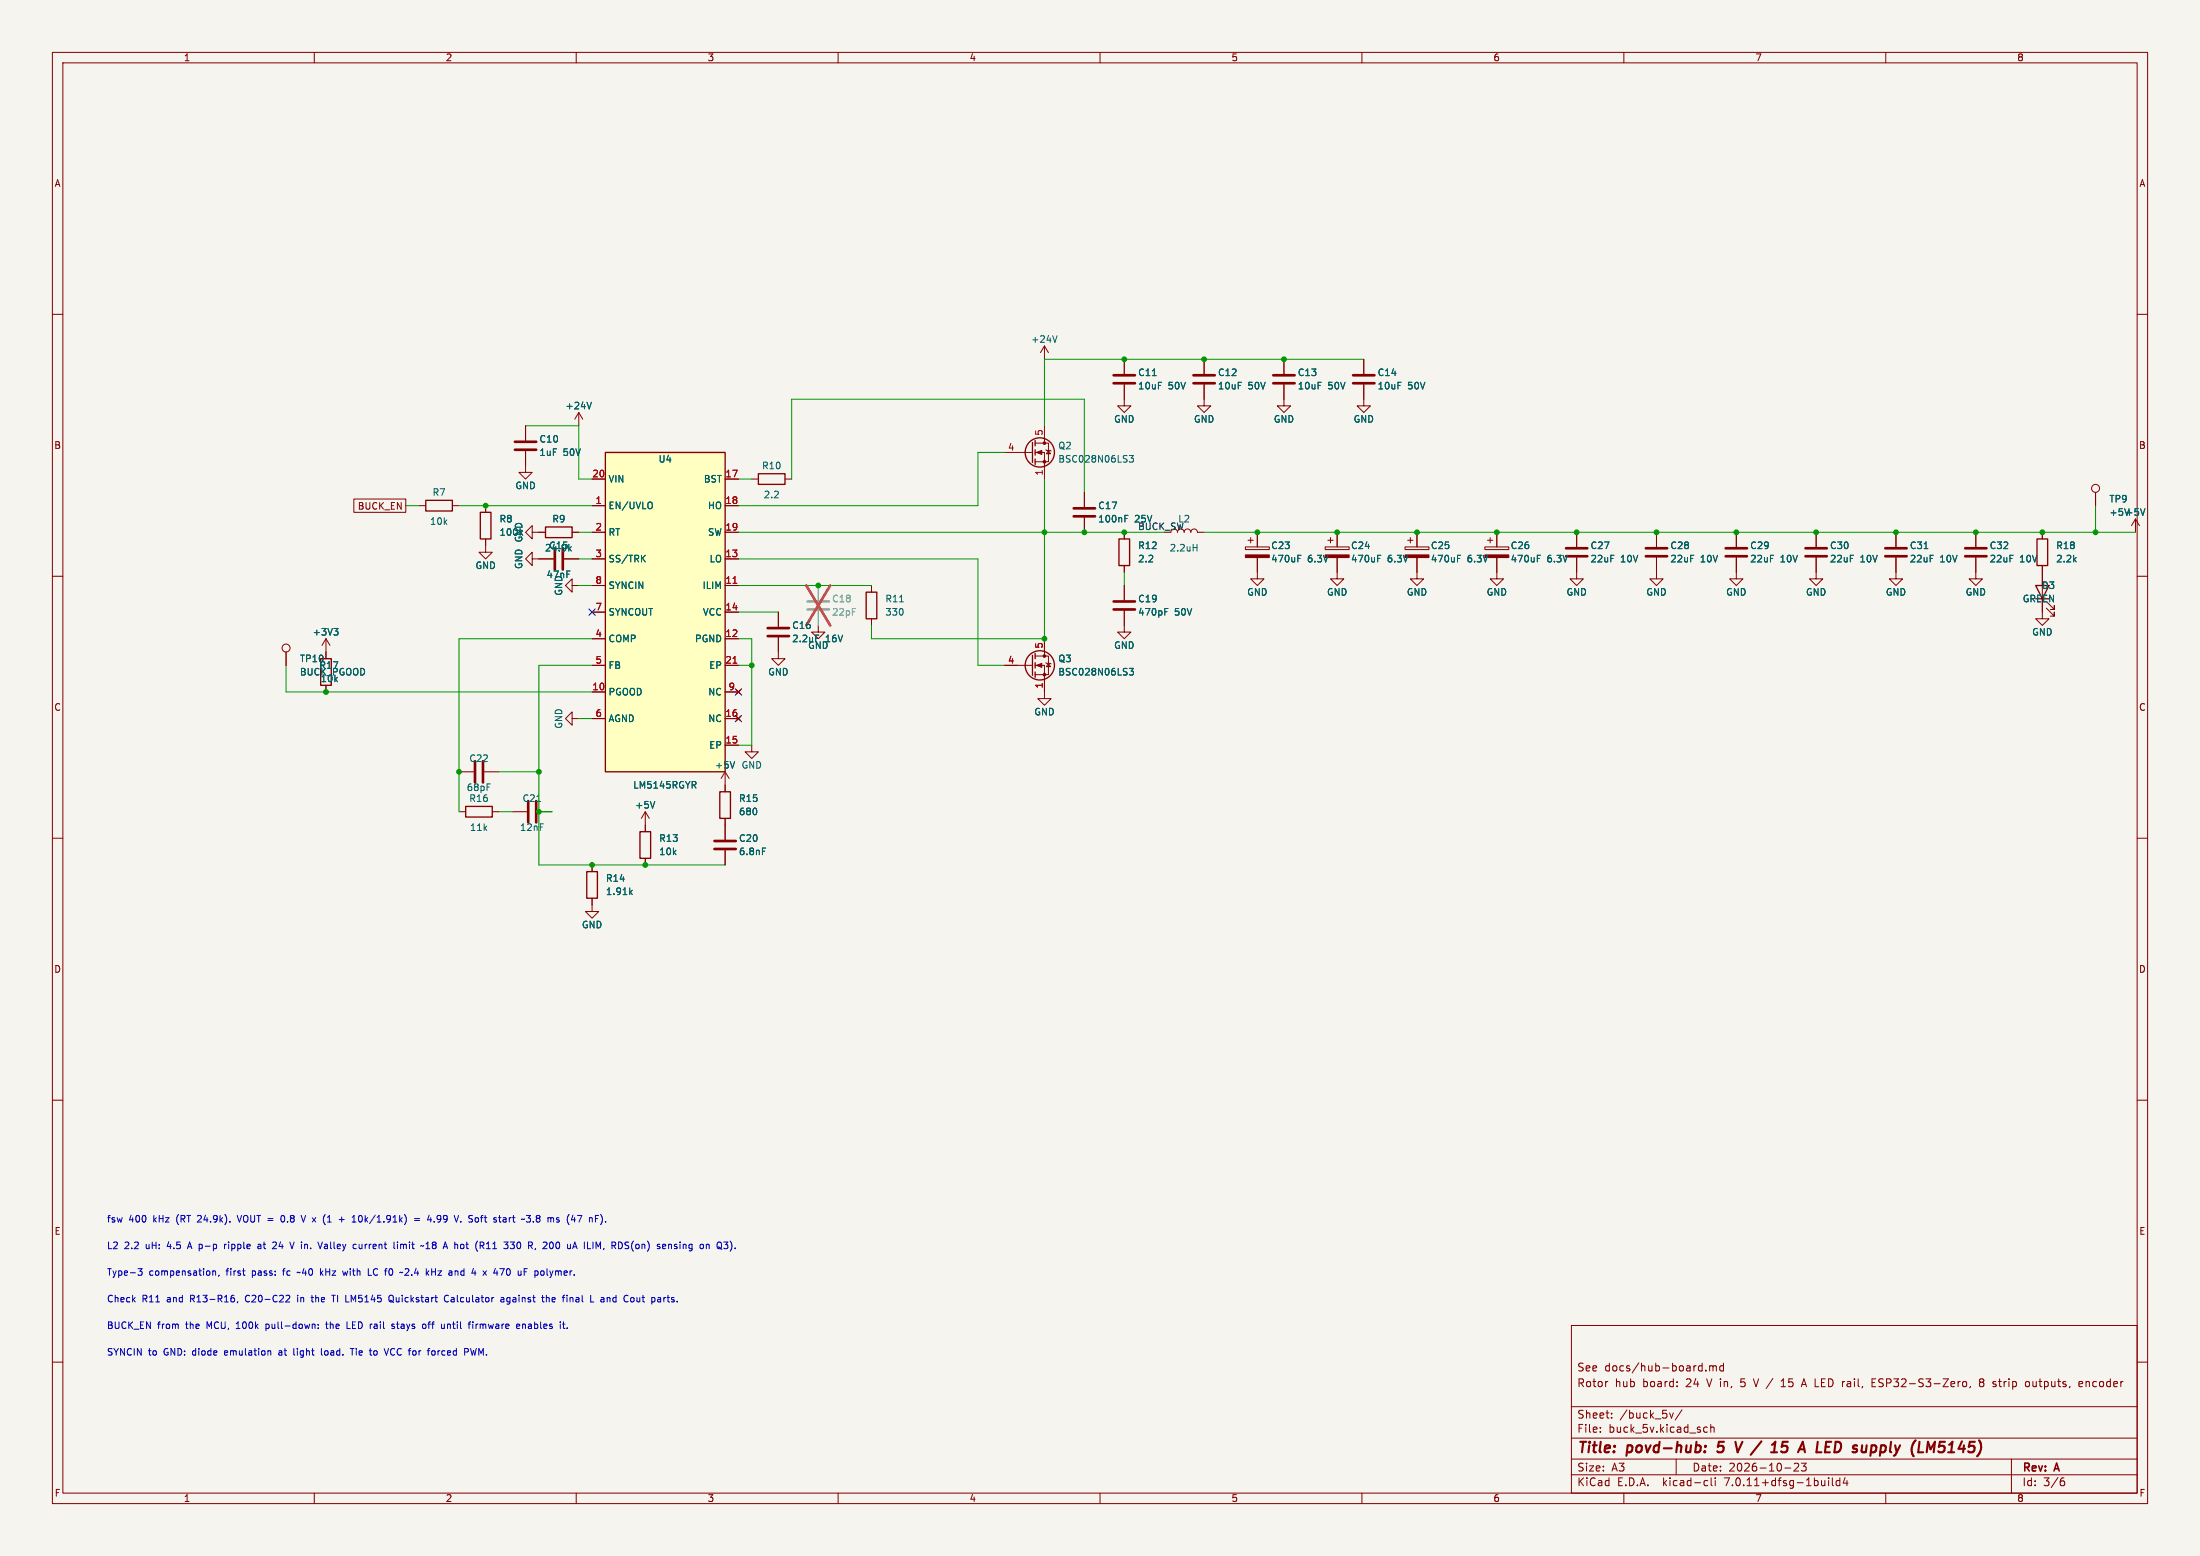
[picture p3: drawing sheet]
<svg xmlns="http://www.w3.org/2000/svg" width="420mm" height="297mm" viewBox="0 0 420 297" stroke-linecap="round" stroke-linejoin="round" font-family="sans-serif">
<path d="M0 0h420v297h-420z" fill="#f5f4ef" stroke="#f5f4ef" stroke-width=".19"/>
<g fill="none" stroke="#840000" stroke-width=".19">
<path d="M10 10h400v277h-400zM12 12h396v273h-396zM60 10v2M110 10v2M160 10v2M210 10v2M260 10v2M310 10v2M360 10v2M10 60h2M408 60h2M110.5 78.7l-.8 1.3"/>
<path d="M110.5 78.7v2.6M110.5 78.7l.8 1.3M199.4 66l-.8 1.3M199.4 66v2.6M199.4 66l.8 1.3M214.6 73.4v4.1h1.3l-1.3 1.2-1.2-1.2h1.2M214.6 68.6v2.8M229.9 73.4v4.1h1.2l-1.2 1.2-1.3-1.2h1.3M229.9 68.6v2.8M245.1 73.4v4.1h1.3l-1.3 1.2-1.3-1.2h1.3M245.1 68.6v2.8M260.3 73.4v4.1h1.3l-1.3 1.2-1.2-1.2h1.2"/>
<path d="M260.3 68.6v2.8M67.5 95.2h10v2.6h-10zM80 96.5h1.3M86.4 96.5h1.2M92.7 96.5v1.3M100.3 86.1v4.1h1.3l-1.3 1.2-1.2-1.2h1.2M100.3 81.3v2.8M113 96.5h2.6M113 91.4h2.6M138.4 96.5h2.6M138.4 91.4h2.6M143.5 91.4h1.3"/>
<path d="M149.9 91.4h1.2M191.8 86.4h5.3M197.6 86.4h1.8v5M197.6 84.6h2.6v3.5h-2.6M199.4 81.3v3.3M199.6 85.9l1.1 .2M200.2 86l.3 .6h-.7zM207 94v2.8M207 98.8v2.8M400 94v2.5M407.7 99.1l-.8 1.2M407.7 99.1v2.5"/>
<path d="M407.7 99.1l.7 1.2M10 110h2M92.7 102.9v2.5h1.3l-1.3 1.3-1.3-1.3h1.3M101.6 106.7v-1.3l-1.3 1.3 1.3 1.3v-1.3h4.1M101.6 101.6v-1.3l-1.3 1.3 1.3 1.3v-1.3h2.5M107.7 106.7h2.8M109.2 111.8v-1.3l-1.3 1.3 1.3 1.2v-1.2h1.3M109.2 101.6h1.3M113 111.8h2.6M113 106.7h2.6M113 116.8h2.6M113 101.6h2.6"/>
<path d="M138.4 111.8h2.6M138.4 106.7h2.6M138.4 116.8h2.6M138.4 101.6h2.6M148.6 116.8v2.8M156.2 119.4v1.3h1.3l-1.3 1.2-1.3-1.2h1.3M166.4 111.8v1.2M166.4 118.1v1.3M214.6 116.6v4.1h1.3l-1.3 1.2-1.2-1.2h1.2M214.6 101.6v1.3M214.6 108v1.2M214.6 111.8v2.8"/>
<path d="M226.1 101.6a.64 .64 0 0 1 .6-.6 .64 .64 0 0 1 .6 .6 .64 .64 0 0 1 .7-.6 .64 .64 0 0 1 .6 .6h1.3M237.7 104.4h4.6v.5h-4.6zM238.3 103.1h1M238.8 102.6v1M240 106.4v4.1h1.3l-1.3 1.3-1.2-1.3h1.2M240 101.6v2.8M253 104.4h4.6v.5h-4.6zM253.5 103.1h1M254 102.6v1M255.3 106.4v4.1h1.2l-1.2 1.3-1.3-1.3h1.3M255.3 101.6v2.8M268.2 104.4h4.6v.5h-4.6z"/>
<path d="M268.7 103.1h1M269.2 102.6v1M270.5 106.4v4.1h1.3l-1.3 1.3-1.3-1.3h1.3M270.5 101.6v2.8M283.5 104.4h4.5v.5h-4.5zM284 103.1h1M284.5 102.6v1M285.7 106.4v4.1h1.3l-1.3 1.3-1.2-1.3h1.2M285.7 101.6v2.8M301 106.4v4.1h1.3l-1.3 1.3-1.3-1.3h1.3M301 101.6v2.8M316.2 106.4v4.1h1.3l-1.3 1.3-1.2-1.3h1.2"/>
<path d="M316.2 101.6v2.8M331.5 106.4v4.1h1.2l-1.2 1.3-1.3-1.3h1.3M331.5 101.6v2.8M346.7 106.4v4.1h1.3l-1.3 1.3-1.3-1.3h1.3M346.7 101.6v2.8M361.9 106.4v4.1h1.3l-1.3 1.3-1.2-1.3h1.2M361.9 101.6v2.8M377.2 106.4v4.1h1.3l-1.3 1.3-1.3-1.3h1.3M377.2 101.6v2.8M389.9 108v10.1h1.3l-1.3 1.3-1.3-1.3h1.3M389.9 101.6v1.3M390.7 116.1l1.5 1.5v-.8v.8h-.8"/>
<path d="M390.7 114.8l1.5 1.5v-.7v.7h-.8M408 110h2M54.6 124.5v2.5M62.2 121.9l-.7 1.3M62.2 121.9v3.8M62.2 130.8v1.3M62.2 121.9l.8 1.3M109.2 137.2v-1.3l-1.3 1.3 1.3 1.2v-1.2h1.3M113 127h2.6M113 132.1h2.6M113 121.9h2.6M113 137.2h2.6"/>
<path d="M138.4 127h2.6M138.4 132.1h2.6M138.4 121.9h2.6M138.4 137.2h2.6M140.6 136.8l.8 .7M140.6 131.7l.8 .8M141.4 136.8l-.8 .7M141.4 131.7l-.8 .8M148.6 121.7v4h1.3l-1.3 1.3-1.3-1.3h1.3M191.8 127h5.3M197.6 127h1.8v6.4h1.3l-1.3 1.2-1.3-1.2h1.3M197.6 125.2h2.6v3.6h-2.6"/>
<path d="M199.4 121.9v3.3M199.6 126.5l1.1 .2M200.2 126.6l.3 .7h-.7zM10 160h2M87.6 154.9h1.3M87.6 147.3h2.8M92.5 147.3h2.7M94 154.9h1.2M97.8 154.9h2.8M102.6 154.9h2.8M123.2 154.9v3.9M123.2 154.9l-.8 1.3"/>
<path d="M123.2 154.9l.8 1.3M138.4 147.3v3.8M138.4 156.2v4.1M138.4 147.3l-.7 1.3M138.4 147.3l.8 1.3M138.4 142.2h2.6M143.5 142.2v1.3h1.3l-1.3 1.3-1.3-1.3h1.3M408 160h2M113 171.5v2.5h1.3l-1.3 1.3-1.2-1.3h1.2M113 165.1v1.3M123.2 163.8v1.3M138.4 162.3v2.8"/>
<path d="M10 210h2M408 210h2M10 260h2M300 253h108v32h-108zM408 260h2M300 278.5h108M300 274.5h108M300 268.5h108M305.5 273.2v.2M305.5 272.5v.1M306.8 263.7h.1M307.7 270.5v.2"/>
<path d="M307.7 269.8v.1M318.7 269.7l.4 1 .3-1M320 278.5v3M320.2 264.5v.2M320.2 263.8v.1M321.1 269.1l-1.3 1.9M324.8 260.7l.1 .1M324.9 260.2v1.5M324.9 261.6l-.1 .1M325.3 273.2l.2 .2 .4-.1M325.7 261.5v.2M325.9 272.5l-.4-.1-.2 .1"/>
<path d="M326.4 260.8l.4-.1 .2 .2M326.4 260.7v1M326.6 272.5l.2-.1 .4 .1v.9M326.6 271.9v1.5M327 260.9l.2-.2 .4 .1 .1 .9M327 260.9v.8M329 260.8l-.4-.1-.3 .3 .1 .6h.6M329 260.2v1.5M334.7 263.2l.5 1.5M340 264.7h.9M340 263.6l.4-.4v1.5M342.5 279.4l.6-.1 .2 .1 .1 .3-1 1.1h1"/>
<path d="M343.9 279.3h.9l-.5 .6 .4 .1v.6l-.2 .2-.6-.2M343.9 264.7l.5-1.5 .5 1.5M344 264.3h.7M357.4 263.9h.5M358.1 263.2h-.7v1.5h.7M374.8 263.8l.4-.1 .2 .3v.5l-.2 .2-.4-.1M376.2 264.6l-.2 .3M378.2 263.8l-.3 .3v.4l.3 .2h.2l.3-.3v-.4l-.3-.2M378.2 263.8l-.3-.3 .3-.3h.2l.3 .3-.3 .3M378.2 263.8h.2M381.5 263.7h.6M381.7 263.2l.1 1.4"/>
<path d="M384 278.5v6.5M386.9 263.7l.4 .1 .1 .2v.5l-.5 .2M388.1 263.7l.1 .9M396.9 264.2l.7-.2-.1-.2-.4-.1-.2 .2v.7h.6M398.2 263.7v1M398.7 263.7l-.5 .1M60 285v2M110 285v2M160 285v2M210 285v2M260 285v2M300 281.5h108"/>
<path d="M310 285v2M325.6 282.6l.4 .1M326 283.5l-.4 .1M326.7 282.1v1.3l.2 .2M327.4 282.1v.1M327.4 282.6v1M340.7 280.2h1.2M349.1 282.1v.1M349.1 282.6v1M349.8 282.1v1.3l.2 .2M351.2 282.7l-.4-.1-.3 .3 .2 .6h.5M351.2 282.1v1.5"/>
<path d="M352.2 282l-.3 1.1h.9M352.6 282.6v1M360 285v2M393.6 282.7h.3l.3 .2-.1 .5-.5 .2M394 282.1l-.4 .1"/>
<circle cx="400.1" cy="93.2" r=".76"/>
<circle cx="54.6" cy="123.7" r=".76"/>
</g>
<g fill="none" stroke="#840000" stroke-width=".4">
<path d="M325.5 277l-.1 .2M325.5 277l-.2 .1 .1 .1M325.6 276v.2M327.8 277l.3 .2M328.2 275.2l-.3 1 .1-.1M331.3 275.2l.4 2 .9-2M340 277l.3 .2h.5l.3-.2M341.3 275.2h-1l-.2 1 .3-.2 .7 .1M350.4 275.2h.5M351 277.1l-.8 .1M365.7 274.9l-.1 .1M370 277l.3 .2h.5"/>
<path d="M371.3 275.2h-1l-.2 1 .3-.2h.5"/>
</g>
<g fill="#840000" stroke="#840000" stroke-width=".19">
<path d="M283.5 105.9h4.5v.5h-4.5z"/>
<path d="M237.7 105.9h4.6v.5h-4.6z"/>
<path d="M253 105.9h4.6v.5h-4.6z"/>
<path d="M268.2 105.9h4.6v.5h-4.6z"/>
<path d="M197.9 127l1-.4v.8z"/>
<path d="M197.9 86.4l1-.4v.7z"/>
<circle cx="199.4" cy="128.8" r=".25"/>
<circle cx="199.4" cy="125.2" r=".25"/>
<circle cx="199.4" cy="88.1" r=".25"/>
<circle cx="199.4" cy="84.6" r=".25"/>
</g>
<g fill="none" stroke="#006464" stroke-width=".19">
<path d="M112.9 76.8l-.4 1.2M201.8 64.1l-.4 1.2M220 71.7h.7M124.3 95.9a.9 .9 0 0 1 0 1.1M214.7 99h.5M214.7 98.4h.6M215.6 86.9h.8l-.4 .5 .3 .1v.6l-.2 .1-.5-.1M409.5 97.1l-.4 1.3M63.7 120h.8l-.4 .4M108.6 103.9v1.3M108.7 104.7l.4 .5M109.1 104.3l-.5 .5"/>
<path d="M122.6 106.5l.6 .8M123.2 106l-.7 .7M171.7 114.9h.8M222.4 116.8h.4M222.4 116.1h.6M227.8 104.5h.7M228.5 103.9v1.3M247.8 106.6h.4M247.8 106h.6M263 106.6h.4M263 106h.6M278.2 106.6h.5"/>
<path d="M278.2 106h.6M293.5 106.6h.4M293.5 106h.6M367.3 104.7h.7M64.3 120.4l.2 .3v.3l-.2 .2M155.7 121.2h.6M215.6 127.6h.8l-.4 .5 .3 .1v.5l-.2 .1-.5-.1M102.5 153h.7M125 153l-.4 1.2M132.4 149.8l.5 .6M132.8 149.3v.4M140.2 145.4l-.4 1.2"/>
<path d="M120.3 170.3l.4 .5M120.7 169.9l-.5 .5M145.6 161.9h.6"/>
</g>
<g fill="none" stroke="#840000" stroke-width=".25">
<path d="M81.3 95.5h5.1v2h-5.1zM91.7 97.8h2v5.1h-2zM115.6 86.4h22.8v60.9h-22.8zM144.8 90.4h5.1v2.1h-5.1zM197.1 84.5v3.8M197.6 84.1v1M197.6 85.9v1M197.6 87.6v1M104.1 100.6h5.1v2h-5.1zM165.4 113h2v5.1h-2zM213.6 102.9h2v5.1h-2zM388.6 111.8h2.6l-1.3 2.5z"/>
<path d="M388.9 102.9h2v5.1h-2zM61.2 125.7h2v5.1h-2zM197.1 125.1v3.8M197.6 124.7v1M197.6 126.5v1M197.6 128.3v1M88.9 153.9h5.1v2.1h-5.1zM122.2 158.8h2v5h-2zM137.4 151.1h2v5.1h-2zM112 166.4h2v5.1h-2z"/>
<circle cx="198.5" cy="86.4" r="2.79"/>
<circle cx="198.5" cy="127" r="2.79"/>
</g>
<g fill="none" stroke="#840000" stroke-width=".51">
<path d="M212.6 73.2h4.1M212.6 71.6h4.1M227.8 73.2h4.1M227.8 71.6h4.1M243.1 73.2h4M243.1 71.6h4M258.3 73.2h4.1M258.3 71.6h4.1M98.3 85.9h4.1M98.3 84.3h4.1M205 98.6h4M205 97h4"/>
<path d="M105.9 104.6v4.1M107.4 104.6v4.1M146.6 119.9h4M212.6 116.3h4.1M212.6 114.8h4.1M299 106.2h4M299 104.6h4M314.2 106.2h4.1M314.2 104.6h4.1M329.4 106.2h4.1M329.4 104.6h4.1M344.7 106.2h4"/>
<path d="M344.7 104.6h4M359.9 106.2h4.1M359.9 104.6h4.1M375.2 106.2h4M375.2 104.6h4M146.6 121.4h4M90.7 145.3v4.1M92.2 145.3v4.1M100.8 152.9v4.1M102.4 152.9v4.1M136.4 162.1h4.1M136.4 160.5h4.1"/>
</g>
<path d="M115.6 86.4h22.8v60.9h-22.8z" fill="#ffffc2" stroke="#ffffc2" stroke-width=".19"/>
<path d="M139.9 111.3h.8M139.9 126.6h.8" fill="none" stroke="#a90000" stroke-width=".19"/>
<path d="M154.2 116.3h4M154.2 114.8h4" fill="none" stroke="#9c9b98" stroke-width=".51"/>
<path d="M156.2 111.8v2.8M156.2 116.6v2.8" fill="none" stroke="#9c9b98" stroke-width=".19"/>
<path d="M153.9 111.8l4.6 7.6M158.5 111.8l-4.6 7.6" fill="none" stroke="#eb3a3d" stroke-width=".46"/>
<g fill="none" stroke="#0000c2" stroke-width=".19">
<path d="M42.9 237.5v.8M43.2 237.5l-.3 .2M45.3 232l.4 1.3M49.3 237.6h.5M49.8 237.8l-.4 .1-.2 .1 .2 .3h.4M52.2 237.1h.3l.3 .2M52.8 237.4l-.8 .9h.8M54.2 232.1l-.2-.1a.68 .68 0 0 0-.4 .6 .68 .68 0 0 0 .4 .7l.2-.1M56.2 237.1l-.5 1.2M57.5 232l.4 1.3 .4-1.3M61.5 237.1l-.4 1.2M62.3 237.5l-.3 .1"/>
<path d="M62.4 237.9h-.3l-.2 .1 .1 .3h.4M62.5 233.3h.7M62.6 232.3l.3-.3v1.3M64.7 232.8h1M65.2 232.3v1M68.6 237.5v.8h.4M69 232.1l-.1-.1a.68 .68 0 0 0-.5 .6 .68 .68 0 0 0 .5 .7l.1-.1M75.9 237.1v.1M75.9 237.5v.8M76.5 237.5v.8M77 237.6l-.3-.1-.2 .1M79.1 232.6h1"/>
<path d="M79.1 233h1M81.3 238.3h.7M81.3 237.4l.4-.3v1.2M81.9 231.9l-.3 .9M83.6 232.1l-.2 .1 .2 .5M92.9 238.3h.7M92.9 237.4l.3-.3v1.2M96.1 233.2h.5M96.1 232.5h.5v.8M96.6 232.7l-.5 .1M97.4 237.1h.8l-.4 .5M97.9 237.6l.3 .2v.3l-.3 .2"/>
<path d="M99.1 237.1a.68 .68 0 0 0-.4 .6 .68 .68 0 0 0 .4 .6M101.8 233.1v.2M102.5 232.6l-.1 .2 .1 .4M102.5 232.1l-.1 .1 .1 .3M104.2 237.1l-.5 .1M104.4 237.6l-.8 .7h.8M106.5 237.1a.79 .79 0 0 1 0 1.2M108.7 231.8l-.1 .1M110.2 232h.9l-.6 1.3M111.6 237.1v1.2M115.6 233.1v.2M119.8 237.1h.2"/>
<path d="M120 237.9v.3M120.6 237.4v.9M129.2 237.6l-.3-.1-.2 .2 .1 .2 .4 .1v.3h-.5M137.1 237.1h.1a.43 .43 0 0 1 .5 .4v.4a.42 .42 0 0 1-.4 .5 .42 .42 0 0 1-.4-.5zM137.1 238l.7 .5M139.4 236.9v.1M26.3 242.2h.8l-.4 .4 .4 .2v.5l-.2 .1-.6-.1M40.6 242.6v.8M40.6 242.7l.2-.1h.3l.1 .8M41.8 243.4l-.1 .2M44.4 247.2h.3M44.5 247.7l.3 .3v.3l-.3 .2"/>
<path d="M45.1 253.6h.7M45.2 252.6l-.1 .1M45.4 248.4l-.1 .3M46.3 242.6h.5M46.7 243.4h.1M50.8 252.7v1.3M50.8 253.5l.1 .1M50.9 252.7l-.1 .1M51.3 257.8l.4 .2v.7M53.4 257.8l-.1 .1M53.4 258.2l-.2 .2 .2 .3M54.8 247.2l.4 .1 .1 .3-.8 .9h.8"/>
<path d="M56.1 257.4v1.1l.2 .2M56.7 242.9l.2-.1 .2 .1M56.8 247.2v.2M56.8 247.7v.8M59.4 247.7h.5M59.5 247.2v1.1l.4 .2M59.8 252.7l.4 .2v.7M60.8 253.5v.1M60.8 252.8v.1M61.2 242.2v1.2M61.3 242.9l.4 .5M61.4 257.4v1.1l.1 .2"/>
<path d="M61.7 242.6l-.5 .5M62.1 252.7h.5M62.3 252.3v1.1l.3 .2M63.3 247.2h.7M63.7 247.2v1.3M65.4 242.6l.3 .8 .2-.6 .2 .6M66.3 252.3v1.3h.6M66.9 257.4h.7M67.2 257.4v1.3M70.3 242.2v1.2h.6M71.6 257.8l-.3 .3v.3l.3 .3M74.2 257.4l-.4 1.3"/>
<path d="M74.4 247.3l.1-.1a.43 .43 0 0 1 .6 .5v.4a.42 .42 0 0 1-.4 .4 .42 .42 0 0 1-.5-.4zM74.5 248.2l.7 .4M74.6 257.7v.7M75.3 252.8l-.3-.1-.2 .2v.2l.5 .1v.3h-.5M75.7 252.7h.5M77.8 242.2l-.5 .1M78 242.7l-.7 .7h.8M80.9 252.7l.3 .1 .1 .2v.5l-.4 .1M81.7 252.7h.5M82.4 242.2v1.2M82.4 242.8h.7M82.5 257.9l.3-.1 .3 .3-.1 .4-.2 .2-.3-.1"/>
<path d="M85.4 252.7v.9M85.6 247.4a.6 .6 0 0 0-.8 .4 .6 .6 0 0 0 .6 .7l.2-.1M85.8 252.7l-.4 .2M86.9 242.6v.8M87.2 242.6l-.3 .1M89.2 257.4l.2 .2v.3l-.2 .2M89.8 257.4l.3 1.3 .3-.9 .2 .9M90.3 252.3v.1M90.3 252.7v.9M90.9 252.7v.9M91 252.8l-.1 .2M95.4 242.2h.9l-.6 1.2"/>
<path d="M95.7 247.7h.4l.1 .8M96.2 248h-.4l-.2 .2 .2 .3 .4-.1M96.8 248.9h.3M97 247.7l-.3 .2v.4l.3 .2M98.8 252.7l.4 .1v.2l-.6 .2M99.2 253.5l-.4 .1M99.8 252.9l.1-.2 .3 .1 .1 .8M99.8 252.7v.9M100.1 242.2h.6M100.1 242.8h.4M103.4 247.7h.5M103.8 248.5h.1"/>
<path d="M104.3 247.8l.2-.1h.3v.8M104.3 247.2v1.3M104.4 242.2v1l.2 .2M107.4 252.7h.5M107.6 253.5l.3 .1M108.3 253.5v.1M108.8 247.7v.8M109.2 247.7l-.4 .1M114.8 248.1v.3M120.8 247.7l.3 .2v.4l-.3 .2M126.7 247.7v.8M127 247.7l-.3 .2"/>
</g>
<g fill="none" stroke="#009600" stroke-width=".19">
<path d="M260.3 68.6h-60.9v12.7M77.5 96.5h2.5M87.6 96.5h25.4M100.3 81.3h10.2v10.1h2.5M141 91.4h2.5M151.1 91.4v-15.2h55.9v17.8M191.8 86.4h-5.1v10.1h-45.7M199.4 91.4v30.5h-33v-2.5M400 96.5v5.1M110.5 101.6h2.5M110.5 106.7h2.5M110.5 111.8h2.5"/>
<path d="M141 101.6h81.2M141 106.7h45.7v20.3h5.1M141 111.8h25.4M141 116.8h7.6M214.6 109.2v2.6M229.9 101.6h177.8M54.6 127v5.1h58.4M110.5 137.2h2.5M113 127h-10.1v38.1h35.5M113 121.9h-25.4v33M141 121.9h2.5v20.3h-2.5M141 127h2.5"/>
<path d="M95.2 147.3h7.7M95.2 154.9h2.6M102.9 154.9h2.5"/>
</g>
<path d="M112.4 116.2l1.2 1.2M113.6 116.2l-1.2 1.2M140.4 136.6l1.2 1.2M140.4 131.5l1.2 1.2M141.6 136.6l-1.2 1.2M141.6 131.5l-1.2 1.2" fill="none" stroke="#000084" stroke-width=".19"/>
<g fill="#009600" stroke="#009600" stroke-width=".19">
<circle cx="62.2" cy="132.1" r=".46"/>
<circle cx="87.6" cy="147.3" r=".46"/>
<circle cx="92.7" cy="96.5" r=".46"/>
<circle cx="102.9" cy="147.3" r=".46"/>
<circle cx="102.9" cy="154.9" r=".46"/>
<circle cx="199.4" cy="101.6" r=".46"/>
<circle cx="199.4" cy="121.9" r=".46"/>
<circle cx="240" cy="101.6" r=".46"/>
<circle cx="214.6" cy="68.6" r=".46"/>
<circle cx="207" cy="101.6" r=".46"/>
<circle cx="214.6" cy="101.6" r=".46"/>
<circle cx="229.9" cy="68.6" r=".46"/>
<circle cx="285.7" cy="101.6" r=".46"/>
<circle cx="270.5" cy="101.6" r=".46"/>
<circle cx="255.3" cy="101.6" r=".46"/>
<circle cx="245.1" cy="68.6" r=".46"/>
<circle cx="156.2" cy="111.8" r=".46"/>
<circle cx="143.5" cy="127" r=".46"/>
<circle cx="113" cy="165.1" r=".46"/>
<circle cx="123.2" cy="165.1" r=".46"/>
<circle cx="301" cy="101.6" r=".46"/>
<circle cx="316.2" cy="101.6" r=".46"/>
<circle cx="400" cy="101.6" r=".46"/>
<circle cx="377.2" cy="101.6" r=".46"/>
<circle cx="361.9" cy="101.6" r=".46"/>
<circle cx="331.5" cy="101.6" r=".46"/>
<circle cx="346.7" cy="101.6" r=".46"/>
<circle cx="389.9" cy="101.6" r=".46"/>
</g>
<g font-size="2.8" fill="#840000">
<text x="301" y="277.9">Title:</text>
<text x="310.6" y="277.9">povd-hub:</text>
<text x="328.8" y="277.9">5</text>
<text x="333" y="277.9">V /</text>
<text x="341.5" y="277.9">15</text>
<text x="347.6" y="277.9">A</text>
<text x="351.6" y="277.9">LED</text>
<text x="359.4" y="277.9">supply</text>
<text x="371.3" y="277.9">(LM5145)</text>
</g>
<g font-size="2.1" fill="#840000">
<text x="301" y="262">See</text>
<text x="306.3" y="262">docs/hub-board.md</text>
<text x="301" y="265">Rotor</text>
<text x="308.3" y="265">hub</text>
<text x="313.7" y="265">board:</text>
<text x="322" y="265">24</text>
<text x="326.2" y="265">V in,</text>
<text x="332.9" y="265">5</text>
<text x="335.6" y="265">V /</text>
<text x="341" y="265">15</text>
<text x="345.2" y="265">A LED rail,</text>
<text x="359" y="265">ESP32-S3-Zero,</text>
<text x="379.7" y="265">8</text>
<text x="382.4" y="265">strip</text>
<text x="388.8" y="265">outputs,</text>
<text x="399.2" y="265">encoder</text>
<text x="301" y="273.7">File:</text>
<text x="301" y="271">Sheet:</text>
<text x="307.1" y="273.7">buck_5v.kicad_sch</text>
<text x="309.2" y="271">/buck_5v/</text>
<text x="301" y="281.1">Size:</text>
<text x="307.6" y="281.1">A3</text>
<text x="323" y="281.1">Date:</text>
<text x="330" y="281.1">2026-10-23</text>
<text x="386" y="281.3">Rev:</text>
<text x="392.4" y="281.3">A</text>
<text x="301" y="283.9">KiCad</text>
<text x="308.7" y="283.9">E.D.A.</text>
<text x="317.6" y="283.9">kicad-cli</text>
<text x="329.5" y="283.9">7.0.11+dfsg-1build4</text>
<text x="386" y="283.9">Id:</text>
<text x="390.1" y="283.9">3/6</text>
</g>
<g font-size="1.8" fill="#840000">
<text x="35" y="11.9">1</text>
<text x="85" y="11.9">2</text>
<text x="135" y="11.9">3</text>
<text x="185" y="11.9">4</text>
<text x="235" y="11.9">5</text>
<text x="285" y="11.9">6</text>
<text x="335" y="11.9">7</text>
<text x="385" y="11.9">8</text>
<text x="10.3" y="35.9">A</text>
<text x="408.3" y="35.9">A</text>
<text x="10.3" y="85.9">B</text>
<text x="408.2" y="85.9">B</text>
<text x="68.2" y="97.5">BUCK_EN</text>
<text x="10.3" y="135.9">C</text>
<text x="408.2" y="135.9">C</text>
<text x="10.3" y="185.9">D</text>
<text x="408.2" y="185.9">D</text>
<text x="10.3" y="235.9">E</text>
<text x="408.3" y="235.9">E</text>
<text x="10.3" y="285.9">F</text>
<text x="35" y="286.9">1</text>
<text x="85" y="286.9">2</text>
<text x="135" y="286.9">3</text>
<text x="185" y="286.9">4</text>
<text x="235" y="286.9">5</text>
<text x="285" y="286.9">6</text>
<text x="335" y="286.9">7</text>
<text x="385" y="286.9">8</text>
<text x="408.3" y="285.9">F</text>
</g>
<g font-size="1.8" fill="#006464">
<text x="196.7" y="65.6">+24V</text>
<text x="217.2" y="72">C11</text>
<text x="232.4" y="72">C12</text>
<text x="247.7" y="72">C13</text>
<text x="262.9" y="72">C14</text>
<text x="217.2" y="74.5">10uF</text>
<text x="223" y="74.5">50V</text>
<text x="232.4" y="74.5">10uF</text>
<text x="238.2" y="74.5">50V</text>
<text x="247.7" y="74.5">10uF</text>
<text x="253.5" y="74.5">50V</text>
<text x="262.9" y="74.5">10uF</text>
<text x="268.7" y="74.5">50V</text>
<text x="107.8" y="78.3">+24V</text>
<text x="212.6" y="80.9">GND</text>
<text x="227.8" y="80.9">GND</text>
<text x="243.1" y="80.9">GND</text>
<text x="258.3" y="80.9">GND</text>
<text x="102.9" y="87.2">1uF</text>
<text x="102.9" y="84.7">C10</text>
<text x="107.5" y="87.2">50V</text>
<text x="125.6" y="88.5">U4</text>
<text x="145.4" y="89.8">R10</text>
<text x="201.9" y="86">Q2</text>
<text x="201.9" y="88.5">BSC028N06LS3</text>
<text x="82.5" y="94.8">R7</text>
<text x="98.3" y="93.6">GND</text>
<text x="116.1" y="92.3">VIN</text>
<text x="134.3" y="92.3">BST</text>
<text x="145.7" y="95.3">2.2</text>
<text x="82" y="100.4">10k</text>
<text x="95.3" y="99.9">R8</text>
<text x="105.3" y="99.9">R9</text>
<text x="116.1" y="97.4">EN/UVLO</text>
<text x="135.1" y="97.4">HO</text>
<text x="209.6" y="99.9">100nF</text>
<text x="209.6" y="97.4">C17</text>
<text x="216.6" y="99.9">25V</text>
<text x="224.8" y="99.9">L2</text>
<text x="402.6" y="96.1">TP9</text>
<text x="402.6" y="98.7">+5V+5V</text>
<text x="95.3" y="102.5">100k</text>
<text x="104.7" y="105">C15</text>
<text x="116.1" y="102.5">RT</text>
<text x="116.1" y="107.5">SS/TRK</text>
<text x="135.1" y="102.5">SW</text>
<text x="135.4" y="107.5">LO</text>
<text x="217.2" y="105">R12</text>
<text x="217.2" y="107.5">2.2</text>
<text x="223.2" y="105.5">2.2uH</text>
<text x="242.6" y="107.5">470uF</text>
<text x="242.6" y="105">C23</text>
<text x="249.6" y="107.5">6.3V</text>
<text x="257.8" y="105">C24</text>
<text x="257.8" y="107.5">470uF</text>
<text x="264.9" y="107.5">6.3V</text>
<text x="273.1" y="105">C25</text>
<text x="273.1" y="107.5">470uF</text>
<text x="280.1" y="107.5">6.3V</text>
<text x="288.3" y="105">C26</text>
<text x="288.3" y="107.5">470uF</text>
<text x="295.3" y="107.5">6.3V</text>
<text x="303.5" y="105">C27</text>
<text x="303.5" y="107.5">22uF</text>
<text x="309.4" y="107.5">10V</text>
<text x="318.8" y="105">C28</text>
<text x="318.8" y="107.5">22uF</text>
<text x="324.6" y="107.5">10V</text>
<text x="334" y="105">C29</text>
<text x="334" y="107.5">22uF</text>
<text x="339.8" y="107.5">10V</text>
<text x="349.3" y="105">C30</text>
<text x="349.3" y="107.5">22uF</text>
<text x="355.1" y="107.5">10V</text>
<text x="364.5" y="105">C31</text>
<text x="364.5" y="107.5">22uF</text>
<text x="370.3" y="107.5">10V</text>
<text x="379.7" y="105">C32</text>
<text x="379.7" y="107.5">22uF</text>
<text x="385.6" y="107.5">10V</text>
<text x="392.4" y="105">R18</text>
<text x="392.4" y="107.5">2.2k</text>
<text x="90.7" y="108.8">GND</text>
<text x="99.9" y="108.7" transform="rotate(-90 99.9 108.7)">GND GND</text>
<text x="104.2" y="110.5">47nF</text>
<text x="107.5" y="113.8" transform="rotate(-90 107.5 113.8)">GND</text>
<text x="116.1" y="112.6">SYNCIN</text>
<text x="134" y="112.6">ILIM</text>
<text x="238" y="113.9">GND</text>
<text x="253.2" y="113.9">GND</text>
<text x="268.5" y="113.9">GND</text>
<text x="283.7" y="113.9">GND</text>
<text x="299" y="113.9">GND</text>
<text x="314.2" y="113.9">GND</text>
<text x="329.4" y="113.9">GND</text>
<text x="344.7" y="113.9">GND</text>
<text x="359.9" y="113.9">GND</text>
<text x="375.2" y="113.9">GND</text>
<text x="389.7" y="112.6">D3</text>
<text x="116.1" y="117.7">SYNCOUT</text>
<text x="134.1" y="117.7">VCC</text>
<text x="168.9" y="117.7">330</text>
<text x="168.9" y="115.2">R11</text>
<text x="217.2" y="117.7">470pF</text>
<text x="217.2" y="115.2">C19</text>
<text x="224.2" y="117.7">50V</text>
<text x="386" y="115.2">GREEN</text>
<text x="59.6" y="121.5">+3V3</text>
<text x="116.1" y="122.8">COMP</text>
<text x="132.6" y="122.8">PGND</text>
<text x="151.1" y="120.2">C16</text>
<text x="151.1" y="122.8">2.2uF</text>
<text x="154.2" y="124.1">GND</text>
<text x="157.6" y="122.8">16V</text>
<text x="212.6" y="124.1">GND</text>
<text x="387.9" y="121.5">GND</text>
<text x="57.2" y="129.1">BUCK_PGOOD</text>
<text x="57.2" y="126.6">TP10</text>
<text x="60.9" y="127.9">R17</text>
<text x="61.1" y="130.4">10k</text>
<text x="116.1" y="127.9">FB</text>
<text x="135.3" y="127.9">EP</text>
<text x="146.6" y="129.1">GND</text>
<text x="201.9" y="126.6">Q3</text>
<text x="201.9" y="129.1">BSC028N06LS3</text>
<text x="116.1" y="132.9">PGOOD</text>
<text x="135.1" y="132.9">NC</text>
<text x="197.4" y="136.8">GND</text>
<text x="107.5" y="139.2" transform="rotate(-90 107.5 139.2)">GND</text>
<text x="116.1" y="138">AGND</text>
<text x="135.1" y="138">NC</text>
<text x="135.3" y="143.1">EP</text>
<text x="89.5" y="145.6">C22</text>
<text x="136.4" y="146.9">+5V</text>
<text x="141.5" y="146.9">GND</text>
<text x="89" y="151.2">68pF</text>
<text x="89.5" y="153.3">R16</text>
<text x="99.7" y="153.3">C21</text>
<text x="120.8" y="150.7">LM5145RGYR</text>
<text x="121.2" y="154.5">+5V</text>
<text x="141" y="155.8">680</text>
<text x="141" y="153.3">R15</text>
<text x="89.6" y="158.8">11k</text>
<text x="99.2" y="158.8">12nF</text>
<text x="125.7" y="160.9">R13</text>
<text x="141" y="160.9">C20</text>
<text x="125.7" y="163.4">10k</text>
<text x="141" y="163.4">6.8nF</text>
<text x="115.6" y="168.5">R14</text>
<text x="115.6" y="171">1.91k</text>
<text x="111" y="177.4">GND</text>
</g>
<g font-size="1.8" fill="#a90000">
<text x="199.1" y="83.3" transform="rotate(-90 199.1 83.3)">5</text>
<text x="192.3" y="86.1">4</text>
<text x="113" y="91.2">20</text>
<text x="138.4" y="91.2">17</text>
<text x="199.1" y="90.9" transform="rotate(-90 199.1 90.9)">1</text>
<text x="113.6" y="96.3">1</text>
<text x="113.6" y="101.3">2</text>
<text x="138.4" y="96.3">18</text>
<text x="138.4" y="101.3">19</text>
<text x="113.6" y="106.4">3</text>
<text x="138.4" y="106.4">13</text>
<text x="113.6" y="111.5">8</text>
<text x="138.4" y="111.5">11</text>
<text x="113.6" y="116.6">7</text>
<text x="138.4" y="116.6">14</text>
<text x="113.6" y="121.7">4</text>
<text x="138.4" y="121.7">12</text>
<text x="199.1" y="123.9" transform="rotate(-90 199.1 123.9)">5</text>
<text x="113" y="131.8">10</text>
<text x="113.6" y="126.7">5</text>
<text x="138.4" y="126.7">21</text>
<text x="139" y="131.8">9</text>
<text x="192.3" y="126.7">4</text>
<text x="199.1" y="131.5" transform="rotate(-90 199.1 131.5)">1</text>
<text x="113.6" y="136.9">6</text>
<text x="138.4" y="136.9">16</text>
<text x="138.4" y="142">15</text>
</g>
<text font-size="1.8" fill="#0f0f0f" x="217.2" y="101.3">BUCK_SW</text>
<g font-size="1.8" fill="#939391">
<text x="158.8" y="115.2">C18</text>
<text x="158.8" y="117.7">22pF</text>
</g>
<g font-size="1.8" fill="#0000c2">
<text x="20.3" y="233.4">fsw</text>
<text x="24.6" y="233.4">400</text>
<text x="29.4" y="233.4">kHz</text>
<text x="33.9" y="233.4">(RT</text>
<text x="38.2" y="233.4">24.9k).</text>
<text x="46.1" y="233.4">VOUT =</text>
<text x="54.7" y="233.4">0.8</text>
<text x="58.9" y="233.4">V x</text>
<text x="66.6" y="233.4">+</text>
<text x="69.3" y="233.4">10k/1.91k)</text>
<text x="81.4" y="233.4">=</text>
<text x="84.1" y="233.4">4.99</text>
<text x="89.5" y="233.4">V. Soft</text>
<text x="97.4" y="233.4">start</text>
<text x="103" y="233.4">~3.8</text>
<text x="108.1" y="233.4">ms</text>
<text x="112" y="233.4">(47</text>
<text x="20.3" y="238.5">L2</text>
<text x="23.7" y="238.5">2.2</text>
<text x="27.9" y="238.5">uH:</text>
<text x="32.2" y="238.5">4.5</text>
<text x="36.4" y="238.5">A p-p</text>
<text x="43.7" y="238.5">ripple</text>
<text x="50.3" y="238.5">at</text>
<text x="53.3" y="238.5">24</text>
<text x="56.9" y="238.5">V in.</text>
<text x="62.7" y="238.5">Valley</text>
<text x="69.5" y="238.5">current</text>
<text x="77.5" y="238.5">limit</text>
<text x="82.9" y="238.5">~18</text>
<text x="87.4" y="238.5">A hot</text>
<text x="93.9" y="238.5">(R11</text>
<text x="99.6" y="238.5">330</text>
<text x="104.4" y="238.5">R,</text>
<text x="107.4" y="238.5">200</text>
<text x="112.2" y="238.5">uA</text>
<text x="115.6" y="238.5">ILIM,</text>
<text x="121.1" y="238.5">RDS(on)</text>
<text x="130" y="238.5">sensing</text>
<text x="138.4" y="238.5">on</text>
<text x="20.3" y="243.6">Type-3</text>
<text x="28.4" y="243.6">compensation,</text>
<text x="43.3" y="243.6">first</text>
<text x="48.4" y="243.6">pass:</text>
<text x="54.5" y="243.6">fc</text>
<text x="57.5" y="243.6">~40</text>
<text x="62" y="243.6">kHz</text>
<text x="66.6" y="243.6">with</text>
<text x="71.5" y="243.6">LC f0</text>
<text x="78.1" y="243.6">~2.4</text>
<text x="83.2" y="243.6">kHz</text>
<text x="87.8" y="243.6">and</text>
<text x="92.4" y="243.6">4</text>
<text x="94.8" y="243.6">x</text>
<text x="97" y="243.6">470</text>
<text x="101.8" y="243.6">uF</text>
<text x="105.2" y="243.6">polymer.</text>
<text x="20.3" y="248.7">Check</text>
<text x="27.1" y="248.7">R11</text>
<text x="32" y="248.7">and</text>
<text x="36.6" y="248.7">R13-R16,</text>
<text x="47.3" y="248.7">C20-C22</text>
<text x="57.4" y="248.7">in</text>
<text x="60.4" y="248.7">the</text>
<text x="64.5" y="248.7">TI LM5145</text>
<text x="75.7" y="248.7">Quickstart</text>
<text x="86.5" y="248.7">Calculator</text>
<text x="97.5" y="248.7">against</text>
<text x="105.6" y="248.7">the</text>
<text x="109.7" y="248.7">final</text>
<text x="115.2" y="248.7">L and</text>
<text x="122" y="248.7">Cout</text>
<text x="127.5" y="248.7">parts.</text>
<text x="20.3" y="253.8">BUCK_EN</text>
<text x="30.1" y="253.8">from</text>
<text x="35.6" y="253.8">the</text>
<text x="39.7" y="253.8">MCU,</text>
<text x="45.6" y="253.8">100k</text>
<text x="51.4" y="253.8">pull-down:</text>
<text x="63.1" y="253.8">the</text>
<text x="67.3" y="253.8">LED rail</text>
<text x="76.3" y="253.8">stays</text>
<text x="82.3" y="253.8">off</text>
<text x="86.1" y="253.8">until</text>
<text x="91.6" y="253.8">firmware</text>
<text x="100.9" y="253.8">enables</text>
<text x="20.3" y="258.8">SYNCIN</text>
<text x="28.3" y="258.8">to</text>
<text x="31.4" y="258.8">GND: diode</text>
<text x="43.3" y="258.8">emulation</text>
<text x="53.9" y="258.8">at</text>
<text x="56.9" y="258.8">light</text>
<text x="62.4" y="258.8">load.</text>
<text x="68.3" y="258.8">Tie</text>
<text x="72.1" y="258.8">to</text>
<text x="75.1" y="258.8">VCC for</text>
<text x="83.8" y="258.8">forced</text>
<text x="90.9" y="258.8">PWM.</text>
</g>
</svg>
